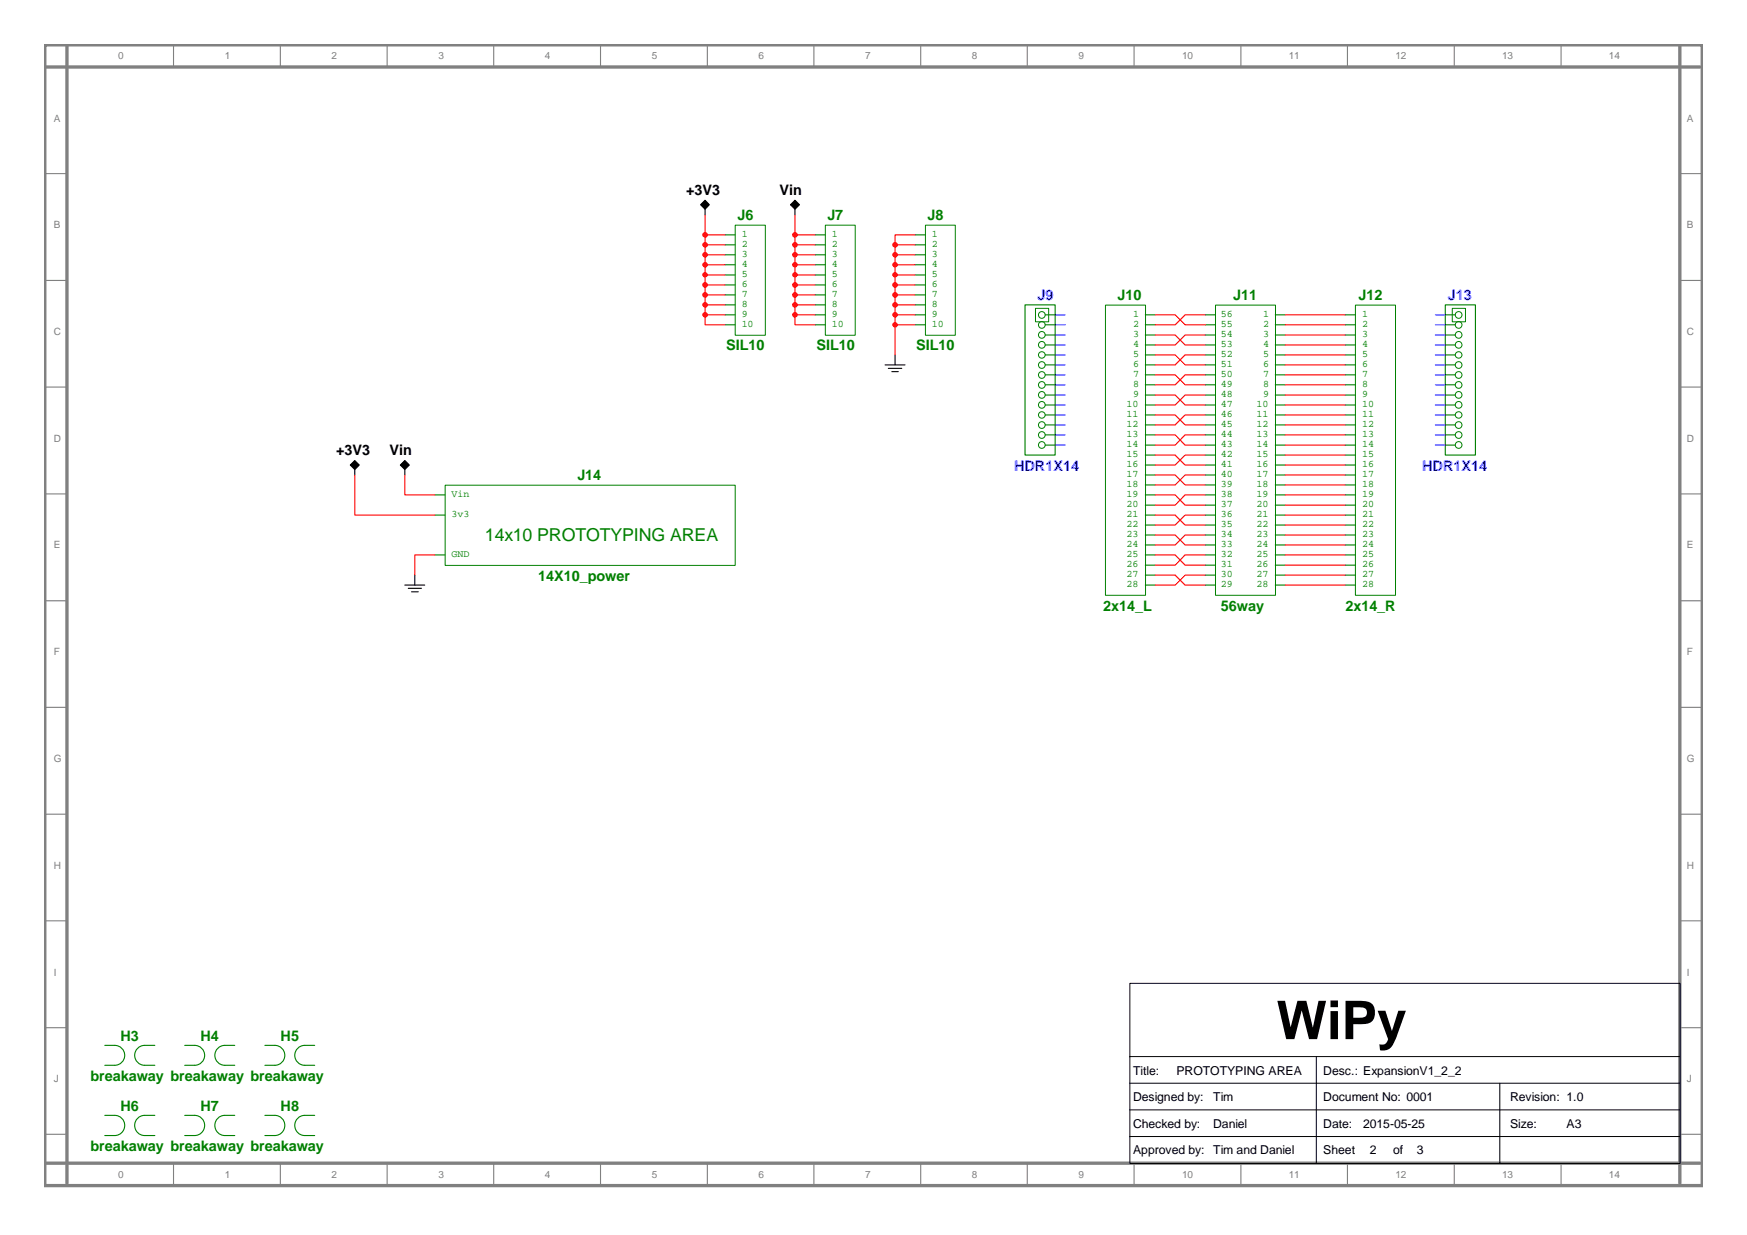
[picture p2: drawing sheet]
<svg xmlns="http://www.w3.org/2000/svg" width="297mm" height="210mm" viewBox="0 0 297 210" stroke-linecap="round" stroke-linejoin="round" font-family="sans-serif">
<path d="M7.6 7.6h281.8v193.9h-281.8zM7.6 11.4h281.4M11.4 7.6v193.5M285.6 7.6v193.5M7.6 197.7h281.4" fill="none" stroke="#808080" stroke-width=".57"/>
<g fill="none" stroke="#808080" stroke-width=".19">
<path d="M29.5 7.6v3.8M47.7 7.6v3.8M65.8 7.6v3.8M83.9 7.6v3.8M102.1 7.6v3.8M120.3 7.6v3.8M138.4 7.6v3.8M156.5 7.6v3.8M174.7 7.6v3.8M192.8 7.6v3.8M211 7.6v3.8M229.1 7.6v3.8"/>
<path d="M247.3 7.6v3.8M265.4 7.6v3.8M7.6 29.5h3.8M285.6 29.5h3.8M7.6 47.7h3.8M285.6 47.7h3.8M7.6 65.8h3.8M285.6 65.8h3.8M7.6 83.9h3.8M285.6 83.9h3.8M7.6 102.1h3.8M285.6 102.1h3.8"/>
<path d="M7.6 120.2h3.8M7.6 138.4h3.8M285.6 120.2h3.8M285.6 138.4h3.8M7.6 156.5h3.8M285.6 156.5h3.8M7.6 174.7h3.8M285.6 174.7h3.8M7.6 192.8h3.8M29.5 197.7v3.8M47.7 197.7v3.8M65.8 197.7v3.8"/>
<path d="M83.9 197.7v3.8M102.1 197.7v3.8M120.3 197.7v3.8M138.4 197.7v3.8M156.5 197.7v3.8M174.7 197.7v3.8M192.8 197.7v3.8M211 197.7v3.8M229.1 197.7v3.8M247.3 197.7v3.8M265.4 197.7v3.8M285.6 192.8h3.8"/>
</g>
<g fill="#000">
<path d="M119.1 34.8l.8-.8 .7 .8-.7 .8z" fill-rule="evenodd"/>
<path d="M134.4 34.8l.8-.8 .7 .8-.7 .8z" fill-rule="evenodd"/>
<path d="M59.6 79l.7-.7 .8 .7-.8 .8z" fill-rule="evenodd"/>
<path d="M68.1 79l.7-.7 .8 .7-.8 .8z" fill-rule="evenodd"/>
</g>
<g fill="none" stroke="#000" stroke-width=".19">
<path d="M119.1 34.8l.8-.8 .7 .8-.7 .8zM119.3 34.8l.6-.6 .5 .6-.5 .6zM119.9 35.6v.9M134.4 34.8l.8-.8 .7 .8-.7 .8zM134.6 34.8l.6-.6 .6 .6-.6 .6zM135.2 35.6v.9M59.6 79l.7-.7 .8 .7-.8 .8zM59.8 79l.5-.5 .6 .5-.6 .6zM60.3 79.8v.9M68.1 79l.7-.7 .8 .7-.8 .8zM68.3 79l.5-.5 .6 .5-.6 .6zM68.8 79.8v.9"/>
<path d="M68.8 99.4h3.4M69.4 100h2.3M70.5 97.7v1.7M70 100.6h1.1"/>
</g>
<path d="M119.7 34.8l.2-.2 .2 .2-.2 .2zM135 34.8l.2-.2 .2 .2-.2 .2zM60.3 78.8l.2 .2-.2 .2-.1-.2zM68.8 78.8l.2 .2-.2 .2-.1-.2z" fill="none" stroke="#000" stroke-width=".17"/>
<path d="M125 38.3h5.1v18.7h-5.1zM140.3 38.3h5.1v18.7h-5.1zM157.3 38.3h5.1v18.7h-5.1z" fill="none" stroke="#008000" stroke-width=".17"/>
<g fill="none" stroke="#008000" stroke-width=".19">
<path d="M123.3 39.9h1.7M138.6 39.9h1.7M155.6 39.9h1.7M123.3 41.6h1.7M123.3 43.3h1.7M123.3 45h1.7M123.3 46.7h1.7M123.3 48.4h1.7M123.3 50.1h1.7M123.3 51.8h1.7M123.3 53.5h1.7M123.3 55.2h1.7"/>
<path d="M138.6 41.6h1.7M138.6 43.3h1.7M138.6 45h1.7M138.6 46.7h1.7M138.6 48.4h1.7M138.6 50.1h1.7M138.6 51.8h1.7M138.6 53.5h1.7M138.6 55.2h1.7M155.6 41.6h1.7M155.6 43.3h1.7M155.6 45h1.7"/>
<path d="M155.6 46.7h1.7M155.6 48.4h1.7M155.6 50.1h1.7M155.6 51.8h1.7M155.6 53.5h1.7M155.6 55.2h1.7"/>
</g>
<circle cx="135.2" cy="53.5" r=".38" fill="#f00"/>
<circle cx="135.2" cy="53.5" r=".38" fill="none" stroke="#f00" stroke-width=".19"/>
<circle cx="135.2" cy="51.8" r=".38" fill="#f00"/>
<circle cx="135.2" cy="51.8" r=".38" fill="none" stroke="#f00" stroke-width=".19"/>
<circle cx="135.2" cy="50.1" r=".38" fill="#f00"/>
<circle cx="135.2" cy="50.1" r=".38" fill="none" stroke="#f00" stroke-width=".19"/>
<circle cx="135.2" cy="48.4" r=".38" fill="#f00"/>
<circle cx="135.2" cy="48.4" r=".38" fill="none" stroke="#f00" stroke-width=".19"/>
<circle cx="135.2" cy="46.7" r=".37" fill="#f00"/>
<circle cx="135.2" cy="46.7" r=".37" fill="none" stroke="#f00" stroke-width=".19"/>
<circle cx="135.2" cy="45" r=".38" fill="#f00"/>
<circle cx="135.2" cy="45" r=".38" fill="none" stroke="#f00" stroke-width=".19"/>
<circle cx="135.2" cy="43.3" r=".38" fill="#f00"/>
<circle cx="135.2" cy="43.3" r=".38" fill="none" stroke="#f00" stroke-width=".19"/>
<circle cx="135.2" cy="41.6" r=".38" fill="#f00"/>
<circle cx="135.2" cy="41.6" r=".38" fill="none" stroke="#f00" stroke-width=".19"/>
<circle cx="135.2" cy="39.9" r=".38" fill="#f00"/>
<circle cx="135.2" cy="39.9" r=".38" fill="none" stroke="#f00" stroke-width=".19"/>
<circle cx="119.9" cy="39.9" r=".38" fill="#f00"/>
<circle cx="119.9" cy="39.9" r=".38" fill="none" stroke="#f00" stroke-width=".19"/>
<circle cx="119.9" cy="41.6" r=".38" fill="#f00"/>
<circle cx="119.9" cy="41.6" r=".38" fill="none" stroke="#f00" stroke-width=".19"/>
<circle cx="119.9" cy="43.3" r=".38" fill="#f00"/>
<circle cx="119.9" cy="43.3" r=".38" fill="none" stroke="#f00" stroke-width=".19"/>
<circle cx="119.9" cy="45" r=".38" fill="#f00"/>
<circle cx="119.9" cy="45" r=".38" fill="none" stroke="#f00" stroke-width=".19"/>
<circle cx="119.9" cy="46.7" r=".37" fill="#f00"/>
<circle cx="119.9" cy="46.7" r=".37" fill="none" stroke="#f00" stroke-width=".19"/>
<circle cx="119.9" cy="48.4" r=".38" fill="#f00"/>
<circle cx="119.9" cy="48.4" r=".38" fill="none" stroke="#f00" stroke-width=".19"/>
<circle cx="119.9" cy="50.1" r=".38" fill="#f00"/>
<circle cx="119.9" cy="50.1" r=".38" fill="none" stroke="#f00" stroke-width=".19"/>
<circle cx="119.9" cy="51.8" r=".38" fill="#f00"/>
<circle cx="119.9" cy="51.8" r=".38" fill="none" stroke="#f00" stroke-width=".19"/>
<circle cx="119.9" cy="53.5" r=".38" fill="#f00"/>
<circle cx="119.9" cy="53.5" r=".38" fill="none" stroke="#f00" stroke-width=".19"/>
<path d="M150.5 62h3.4M151 62.6h2.3M151.6 63.2h1.1M152.2 60.3v1.7" fill="none" stroke="#000" stroke-width=".19"/>
<circle cx="152.2" cy="55.2" r=".37" fill="#f00"/>
<circle cx="152.2" cy="55.2" r=".37" fill="none" stroke="#f00" stroke-width=".19"/>
<circle cx="152.2" cy="53.5" r=".38" fill="#f00"/>
<circle cx="152.2" cy="53.5" r=".38" fill="none" stroke="#f00" stroke-width=".19"/>
<circle cx="152.2" cy="51.8" r=".38" fill="#f00"/>
<circle cx="152.2" cy="51.8" r=".38" fill="none" stroke="#f00" stroke-width=".19"/>
<circle cx="152.2" cy="50.1" r=".38" fill="#f00"/>
<circle cx="152.2" cy="50.1" r=".38" fill="none" stroke="#f00" stroke-width=".19"/>
<circle cx="152.2" cy="48.4" r=".38" fill="#f00"/>
<circle cx="152.2" cy="48.4" r=".38" fill="none" stroke="#f00" stroke-width=".19"/>
<circle cx="152.2" cy="46.7" r=".37" fill="#f00"/>
<circle cx="152.2" cy="46.7" r=".37" fill="none" stroke="#f00" stroke-width=".19"/>
<circle cx="152.2" cy="45" r=".38" fill="#f00"/>
<circle cx="152.2" cy="45" r=".38" fill="none" stroke="#f00" stroke-width=".19"/>
<circle cx="152.2" cy="43.3" r=".38" fill="#f00"/>
<circle cx="152.2" cy="43.3" r=".38" fill="none" stroke="#f00" stroke-width=".19"/>
<circle cx="152.2" cy="41.6" r=".38" fill="#f00"/>
<g fill="none" stroke="#f00" stroke-width=".19">
<path d="M119.9 39.9h3.4M119.9 36.5v17M135.2 36.5v17M135.2 39.9h3.4M155.6 39.9h-3.4v1.7M119.9 53.5v1.7h3.4M119.9 53.5h3.4M119.9 51.8h3.4M119.9 50.1h3.4M119.9 48.4h3.4M119.9 46.7h3.4M119.9 45h3.4"/>
<path d="M119.9 43.3h3.4M119.9 41.6h3.4M135.2 53.5v1.7h3.4M135.2 53.5h3.4M135.2 51.8h3.4M135.2 50.1h3.4M135.2 48.4h3.4M135.2 46.7h3.4M135.2 45h3.4M135.2 43.3h3.4M135.2 41.6h3.4M152.2 53.5h3.4"/>
<path d="M152.2 51.8h3.4M152.2 50.1h3.4M152.2 48.4h3.4M152.2 46.7h3.4M152.2 45h3.4M152.2 43.3h3.4M152.2 41.6h3.4M152.2 41.6v18.7M152.2 55.2h3.4M196.4 56.9h3.4l1.7 1.7h3.4M196.4 53.5h3.4l1.7 1.7h3.4M204.9 56.9h-3.4l-1.7 1.7h-3.4"/>
<path d="M204.9 53.5h-3.4l-1.7 1.7h-3.4M218.5 53.5h10.2M218.5 55.2h10.2M218.5 56.9h10.2M218.5 58.6h10.2M196.4 77.3h3.4l1.7 1.7h3.4M196.4 73.9h3.4l1.7 1.7h3.4M196.4 70.5h3.4l1.7 1.7h3.4M196.4 67.1h3.4l1.7 1.7h3.4M196.4 63.7h3.4l1.7 1.7h3.4M196.4 60.3h3.4l1.7 1.7h3.4M204.9 77.3h-3.4l-1.7 1.7h-3.4"/>
<path d="M204.9 73.9h-3.4l-1.7 1.7h-3.4M204.9 70.5h-3.4l-1.7 1.7h-3.4M204.9 67.1h-3.4l-1.7 1.7h-3.4M204.9 63.7h-3.4l-1.7 1.7h-3.4M204.9 60.3h-3.4l-1.7 1.7h-3.4M218.5 60.3h10.2M218.5 62h10.2M218.5 63.7h10.2M218.5 65.4h10.2M218.5 67.1h10.2M218.5 68.8h10.2M218.5 70.5h10.2"/>
<path d="M218.5 72.2h10.2M218.5 73.9h10.2M218.5 75.6h10.2M218.5 77.3h10.2M218.5 79h10.2M60.3 80.7v6.8h13.7M68.8 80.7v3.4h5.2M74 94.3h-3.5v3.4M196.4 97.7h3.4l1.7 1.7h3.4M196.4 94.3h3.4l1.7 1.8h3.4M196.4 90.9h3.4l1.7 1.7h3.4M196.4 87.5h3.4l1.7 1.7h3.4"/>
<path d="M196.4 84.1h3.4l1.7 1.8h3.4M196.4 80.7h3.4l1.7 1.7h3.4M204.9 97.7h-3.4l-1.7 1.7h-3.4M204.9 94.3h-3.4l-1.7 1.8h-3.4M204.9 90.9h-3.4l-1.7 1.7h-3.4M204.9 87.5h-3.4l-1.7 1.7h-3.4M204.9 84.1h-3.4l-1.7 1.8h-3.4M204.9 80.7h-3.4l-1.7 1.7h-3.4M218.5 80.7h10.2M218.5 82.4h10.2M218.5 84.1h10.2M218.5 85.9h10.2"/>
<path d="M218.5 87.5h10.2M218.5 89.2h10.2M218.5 90.9h10.2M218.5 92.6h10.2M218.5 94.3h10.2M218.5 96.1h10.2M218.5 97.7h10.2M218.5 99.4h10.2"/>
<circle cx="152.2" cy="41.6" r=".38"/>
</g>
<g fill="none" stroke="#008000" stroke-width=".17">
<path d="M176.1 52.4h2.2v2.3h-2.2zM188 51.9h6.8v49.3h-6.8zM206.7 51.9h10.2v49.3h-10.2zM230.5 51.9h6.8v49.3h-6.8zM246.9 52.4h2.3v2.3h-2.3zM75.7 82.5h49.3v13.6h-49.3z"/>
<circle cx="177.1" cy="55.2" r=".57"/>
<circle cx="177.1" cy="53.5" r=".57"/>
<circle cx="177.1" cy="58.6" r=".57"/>
<circle cx="177.1" cy="56.9" r=".57"/>
<circle cx="248" cy="56.9" r=".57"/>
<circle cx="248" cy="58.6" r=".57"/>
<circle cx="248" cy="55.2" r=".57"/>
<circle cx="248" cy="53.5" r=".57"/>
<circle cx="177.1" cy="72.2" r=".57"/>
<circle cx="177.1" cy="63.7" r=".57"/>
<circle cx="177.1" cy="62" r=".57"/>
<circle cx="177.1" cy="73.9" r=".57"/>
<circle cx="177.1" cy="75.6" r=".57"/>
<circle cx="177.1" cy="68.8" r=".57"/>
<circle cx="177.1" cy="67.1" r=".57"/>
<circle cx="177.1" cy="65.4" r=".57"/>
<circle cx="177.1" cy="60.3" r=".56"/>
<circle cx="177.1" cy="70.5" r=".56"/>
<circle cx="248" cy="75.6" r=".57"/>
<circle cx="248" cy="68.8" r=".57"/>
<circle cx="248" cy="67.1" r=".57"/>
<circle cx="248" cy="73.9" r=".57"/>
<circle cx="248" cy="63.7" r=".57"/>
<circle cx="248" cy="72.2" r=".57"/>
<circle cx="248" cy="62" r=".57"/>
<circle cx="248" cy="65.4" r=".57"/>
<circle cx="248" cy="60.3" r=".56"/>
<circle cx="248" cy="70.5" r=".56"/>
</g>
<g fill="none" stroke="#008000" stroke-width=".19">
<path d="M174.3 51.8h5.1v25.5h-5.1zM177.7 53.5h1.7M177.7 55.2h1.7M177.7 56.9h1.7M177.7 58.6h1.7M194.7 53.5h1.7M194.7 55.2h1.7M194.7 56.9h1.7M194.7 58.6h1.7M204.9 53.5h1.7M204.9 55.2h1.7M204.9 56.9h1.7"/>
<path d="M204.9 58.6h1.7M216.8 53.5h1.7M216.8 55.2h1.7M216.8 56.9h1.7M216.8 58.6h1.7M228.7 53.5h1.8M228.7 55.2h1.8M228.7 56.9h1.8M228.7 58.6h1.8M245.7 51.8h5.2v25.5h-5.2zM245.7 53.5h1.7M245.7 55.2h1.7"/>
<path d="M245.7 56.9h1.7M245.7 58.6h1.7M177.7 60.3h1.7M177.7 62h1.7M177.7 63.7h1.7M177.7 65.4h1.7M177.7 67.1h1.7M177.7 68.8h1.7M177.7 70.5h1.7M177.7 72.2h1.7M177.7 73.9h1.7M177.7 75.6h1.7"/>
<path d="M194.7 60.3h1.7M194.7 62h1.7M194.7 63.7h1.7M194.7 65.4h1.7M194.7 67.1h1.7M194.7 68.8h1.7M194.7 70.5h1.7M194.7 72.2h1.7M194.7 73.9h1.7M194.7 75.6h1.7M194.7 77.3h1.7M194.7 79h1.7"/>
<path d="M204.9 60.3h1.7M204.9 62h1.7M204.9 63.7h1.7M204.9 65.4h1.7M204.9 67.1h1.7M204.9 68.8h1.7M204.9 70.5h1.7M204.9 72.2h1.7M204.9 73.9h1.7M204.9 75.6h1.7M204.9 77.3h1.7M204.9 79h1.7"/>
<path d="M216.8 60.3h1.7M216.8 62h1.7M216.8 63.7h1.7M216.8 65.4h1.7M216.8 67.1h1.7M216.8 68.8h1.7M216.8 70.5h1.7M216.8 72.2h1.7M216.8 73.9h1.7M216.8 75.6h1.7M216.8 77.3h1.7M216.8 79h1.7"/>
<path d="M228.7 60.3h1.8M228.7 62h1.8M228.7 63.7h1.8M228.7 65.4h1.8M228.7 67.1h1.8M228.7 68.8h1.8M228.7 70.5h1.8M228.7 72.2h1.8M228.7 73.9h1.8M228.7 75.6h1.8M228.7 77.3h1.8M228.7 79h1.8"/>
<path d="M245.7 60.3h1.7M245.7 62h1.7M245.7 63.7h1.7M245.7 65.4h1.7M245.7 67.1h1.7M245.7 68.8h1.7M245.7 70.5h1.7M245.7 72.2h1.7M245.7 73.9h1.7M245.7 75.6h1.7M74 84.1h1.6M74 87.5h1.6"/>
<path d="M74 94.3h1.6M194.7 80.7h1.7M194.7 82.4h1.7M194.7 84.1h1.7M194.7 85.9h1.7M194.7 87.5h1.7M194.7 89.2h1.7M194.7 90.9h1.7M194.7 92.6h1.7M194.7 94.3h1.7M194.7 96.1h1.7M194.7 97.7h1.7"/>
<path d="M194.7 99.4h1.7M204.9 80.7h1.7M204.9 82.4h1.7M204.9 84.1h1.7M204.9 85.9h1.7M204.9 87.5h1.7M204.9 89.2h1.7M204.9 90.9h1.7M204.9 92.6h1.7M204.9 94.3h1.7M204.9 96.1h1.7M204.9 97.7h1.7"/>
<path d="M204.9 99.4h1.7M216.8 80.7h1.7M216.8 82.4h1.7M216.8 84.1h1.7M216.8 85.9h1.7M216.8 87.5h1.7M216.8 89.2h1.7M216.8 90.9h1.7M216.8 92.6h1.7M216.8 94.3h1.7M216.8 96.1h1.7M216.8 97.7h1.7"/>
<path d="M216.8 99.4h1.7M228.7 80.7h1.8M228.7 82.4h1.8M228.7 84.1h1.8M228.7 85.9h1.8M228.7 87.5h1.8M228.7 89.2h1.8M228.7 90.9h1.8M228.7 92.6h1.8M228.7 94.3h1.8M228.7 96.1h1.8M228.7 97.7h1.8"/>
<path d="M228.7 99.4h1.8M17.8 177.7a3.1 3.1 0 0 1 2.9 .5 1.69 1.69 0 0 1 .4 1.8 1.69 1.69 0 0 1-1.6 1.1h-1.7M26.3 177.7a3.1 3.1 0 0 0-2.9 .5 1.69 1.69 0 0 0-.4 1.8 1.69 1.69 0 0 0 1.6 1.1h1.7M31.4 177.7a3.1 3.1 0 0 1 2.9 .5 1.69 1.69 0 0 1 .4 1.8 1.69 1.69 0 0 1-1.6 1.1h-1.7M39.9 177.7a3.1 3.1 0 0 0-2.9 .5 1.69 1.69 0 0 0-.3 1.8 1.69 1.69 0 0 0 1.5 1.1h1.7M45 177.7a3.1 3.1 0 0 1 2.9 .5 1.69 1.69 0 0 1 .4 1.8 1.69 1.69 0 0 1-1.6 1.1h-1.7M53.5 177.7a3.1 3.1 0 0 0-2.9 .5 1.69 1.69 0 0 0-.4 1.8 1.69 1.69 0 0 0 1.6 1.1h1.7M17.8 189.6a3.1 3.1 0 0 1 2.9 .5 1.72 1.72 0 0 1 .4 1.8 1.72 1.72 0 0 1-1.6 1.1h-1.7M26.3 189.6a3.1 3.1 0 0 0-2.9 .5 1.72 1.72 0 0 0-.4 1.8 1.72 1.72 0 0 0 1.6 1.1h1.7M31.4 189.6a3.1 3.1 0 0 1 2.9 .5 1.72 1.72 0 0 1 .4 1.8 1.72 1.72 0 0 1-1.6 1.1h-1.7M39.9 189.6a3.1 3.1 0 0 0-2.9 .5 1.72 1.72 0 0 0-.3 1.8 1.72 1.72 0 0 0 1.5 1.1h1.7M45 189.6a3.1 3.1 0 0 1 2.9 .5 1.72 1.72 0 0 1 .4 1.8 1.72 1.72 0 0 1-1.6 1.1h-1.7"/>
<path d="M53.5 189.6a3.1 3.1 0 0 0-2.9 .5 1.72 1.72 0 0 0-.4 1.8 1.72 1.72 0 0 0 1.6 1.1h1.7"/>
</g>
<g fill="none" stroke="#00f" stroke-width=".19">
<path d="M179.4 53.5h1.7M179.4 55.2h1.7M179.4 56.9h1.7M179.4 58.6h1.7M244 53.5h1.7M244 55.2h1.7M244 56.9h1.7M244 58.6h1.7M179.4 67.1h1.7M179.4 65.4h1.7M179.4 63.7h1.7M179.4 60.3h1.7"/>
<path d="M179.4 62h1.7M179.4 68.8h1.7M179.4 70.5h1.7M179.4 72.2h1.7M179.4 73.9h1.7M179.4 75.6h1.7M244 67.1h1.7M244 65.4h1.7M244 63.7h1.7M244 60.3h1.7M244 62h1.7M244 68.8h1.7"/>
<path d="M244 70.5h1.7M244 72.2h1.7M244 73.9h1.7M244 75.6h1.7"/>
</g>
<path d="M192.1 179.6h93.5M192.1 167.1h93.6v30.6h-93.6zM223.8 179.6v18.1M192.1 184.1h93.5M192.1 188.6h93.5M192.1 193.2h93.5M255 184.1v13.6" fill="none" stroke="#000" stroke-width=".17"/>
<text font-size="9.1" x="217" y="176.6">WiPy</text>
<text font-size="3" fill="#008000" x="82.5" y="91.9">14x10 PROTOTYPING AREA</text>
<g font-size="2.5">
<text x="116.7" y="33.1">+3V3</text>
<text x="132.5" y="33.1">Vin</text>
<text x="57.1" y="77.3">+3V3</text>
<text x="66.2" y="77.3">Vin</text>
</g>
<g font-size="2.5" fill="#008000">
<text x="125.4" y="37.5">J6</text>
<text x="140.7" y="37.5">J7</text>
<text x="157.7" y="37.5">J8</text>
<text x="190" y="51.1">J10</text>
<text x="209.7" y="51.1">J11</text>
<text x="231" y="51.1">J12</text>
<text x="123.5" y="59.6">SIL10</text>
<text x="138.8" y="59.6">SIL10</text>
<text x="155.8" y="59.6">SIL10</text>
<text x="98.2" y="81.7">J14</text>
<text x="91.5" y="98.7">14X10_power</text>
<text x="187.6" y="103.8">2x14_L</text>
<text x="207.6" y="103.8">56way</text>
<text x="228.8" y="103.8">2x14_R</text>
<text x="20.5" y="176.9">H3</text>
<text x="34.1" y="176.9">H4</text>
<text x="47.7" y="176.9">H5</text>
<text x="15.4" y="183.7">breakaway breakaway breakaway</text>
<text x="20.5" y="188.8">H6</text>
<text x="34.1" y="188.8">H7</text>
<text x="47.7" y="188.8">H8</text>
<text x="15.4" y="195.6">breakaway breakaway breakaway</text>
</g>
<g font-size="2.5" fill="#00f">
<text x="176.4" y="51.1">J9</text>
<text x="246.2" y="51.1">J13</text>
<text x="172.4" y="80">HDR1X14</text>
<text x="241.8" y="80">HDR1X14</text>
</g>
<g font-size="2.1">
<text x="192.7" y="182.6">Title:</text>
<text x="200" y="182.6">PROTOTYPING AREA</text>
<text x="225" y="182.6">Desc.: ExpansionV1_2_2</text>
<text x="192.7" y="187.2">Designed by:</text>
<text x="192.7" y="191.7">Checked by:</text>
<text x="206.3" y="187.2">Tim</text>
<text x="206.3" y="191.7">Daniel</text>
<text x="225" y="187.2">Document No: 0001</text>
<text x="225" y="191.7">Date:</text>
<text x="231.8" y="191.7">2015-05-25</text>
<text x="256.7" y="187.2">Revision: 1.0</text>
<text x="256.7" y="191.7">Size:</text>
<text x="266.4" y="191.7">A3</text>
<text x="192.7" y="196.2">Approved by:</text>
<text x="206.3" y="196.2">Tim and Daniel</text>
<text x="225" y="196.2">Sheet</text>
<text x="232.9" y="196.2">2</text>
<text x="236.9" y="196.2">of</text>
<text x="240.9" y="196.2">3</text>
</g>
<g font-size="1.7" fill="#808080">
<text x="20.1" y="10.1">0</text>
<text x="38.2" y="10.1">1</text>
<text x="56.4" y="10.1">2</text>
<text x="74.5" y="10.1">3</text>
<text x="92.7" y="10.1">4</text>
<text x="110.8" y="10.1">5</text>
<text x="128.9" y="10.1">6</text>
<text x="147.1" y="10.1">7</text>
<text x="165.3" y="10.1">8</text>
<text x="183.4" y="10.1">9</text>
<text x="201" y="10.1">10</text>
<text x="219.1" y="10.1">11</text>
<text x="237.3" y="10.1">12</text>
<text x="255.4" y="10.1">13</text>
<text x="273.6" y="10.1">14</text>
<text x="9.1" y="20.7">A</text>
<text x="286.8" y="20.7">A</text>
<text x="9.1" y="38.8">B</text>
<text x="286.8" y="38.8">B</text>
<text x="9.1" y="56.9">C</text>
<text x="286.8" y="56.9">C</text>
<text x="9.1" y="75.1">D</text>
<text x="286.8" y="75.1">D</text>
<text x="9.1" y="93.2">E</text>
<text x="286.8" y="93.2">E</text>
<text x="9.1" y="111.4">F</text>
<text x="286.8" y="111.4">F</text>
<text x="9.1" y="129.5">G</text>
<text x="286.8" y="129.5">G</text>
<text x="9.1" y="147.7">H</text>
<text x="286.8" y="147.7">H</text>
<text x="9.1" y="165.8">I</text>
<text x="286.8" y="165.8">I</text>
<text x="9.1" y="183.9">J</text>
<text x="286.8" y="183.9">J</text>
<text x="20.1" y="200.2">0</text>
<text x="38.2" y="200.2">1</text>
<text x="56.4" y="200.2">2</text>
<text x="74.5" y="200.2">3</text>
<text x="92.7" y="200.2">4</text>
<text x="110.8" y="200.2">5</text>
<text x="128.9" y="200.2">6</text>
<text x="147.1" y="200.2">7</text>
<text x="165.3" y="200.2">8</text>
<text x="183.4" y="200.2">9</text>
<text x="201" y="200.2">10</text>
<text x="219.1" y="200.2">11</text>
<text x="237.3" y="200.2">12</text>
<text x="255.4" y="200.2">13</text>
<text x="273.6" y="200.2">14</text>
</g>
<g font-size="1.7" fill="#008000">
<text x="126.1" y="40.3">1</text>
<text x="126.1" y="42">2</text>
<text x="141.4" y="40.3">1</text>
<text x="141.4" y="42">2</text>
<text x="158.5" y="40.3">1</text>
<text x="158.5" y="42">2</text>
<text x="126.1" y="43.7">3</text>
<text x="126.1" y="45.4">4</text>
<text x="126.1" y="47.1">5</text>
<text x="141.4" y="43.7">3</text>
<text x="141.4" y="45.4">4</text>
<text x="141.4" y="47.1">5</text>
<text x="158.5" y="43.7">3</text>
<text x="158.5" y="45.4">4</text>
<text x="158.5" y="47.1">5</text>
<text x="126.1" y="48.8">6</text>
<text x="126.1" y="50.5">7</text>
<text x="126.1" y="52.2">8</text>
<text x="126.1" y="53.9">9</text>
<text x="141.4" y="48.8">6</text>
<text x="141.4" y="50.5">7</text>
<text x="141.4" y="52.2">8</text>
<text x="141.4" y="53.9">9</text>
<text x="158.5" y="48.8">6</text>
<text x="158.5" y="50.5">7</text>
<text x="158.5" y="52.2">8</text>
<text x="158.5" y="53.9">9</text>
<text x="192.7" y="53.9">1</text>
<text x="207.6" y="53.9">56</text>
<text x="214.8" y="53.9">1</text>
<text x="231.6" y="53.9">1</text>
<text x="126.1" y="55.6">10</text>
<text x="141.4" y="55.6">10</text>
<text x="158.5" y="55.6">10</text>
<text x="192.7" y="55.6">2</text>
<text x="192.7" y="57.3">3</text>
<text x="192.7" y="59">4</text>
<text x="207.6" y="59">53</text>
<text x="207.6" y="57.3">54</text>
<text x="207.6" y="55.6">55</text>
<text x="214.8" y="55.6">2</text>
<text x="214.8" y="57.3">3</text>
<text x="214.8" y="59">4</text>
<text x="231.6" y="55.6">2</text>
<text x="231.6" y="57.3">3</text>
<text x="231.6" y="59">4</text>
<text x="192.7" y="60.7">5</text>
<text x="192.7" y="62.4">6</text>
<text x="192.7" y="64.1">7</text>
<text x="192.7" y="65.8">8</text>
<text x="207.6" y="65.8">49</text>
<text x="207.6" y="64.1">50</text>
<text x="207.6" y="62.4">51</text>
<text x="207.6" y="60.7">52</text>
<text x="214.8" y="60.7">5</text>
<text x="214.8" y="62.4">6</text>
<text x="214.8" y="64.1">7</text>
<text x="214.8" y="65.8">8</text>
<text x="231.6" y="60.7">5</text>
<text x="231.6" y="62.4">6</text>
<text x="231.6" y="64.1">7</text>
<text x="231.6" y="65.8">8</text>
<text x="191.5" y="69.2">10</text>
<text x="191.5" y="70.9">11</text>
<text x="192.7" y="67.5">9</text>
<text x="207.6" y="70.9">46</text>
<text x="207.6" y="69.2">47</text>
<text x="207.6" y="67.5">48</text>
<text x="213.7" y="69.2">10</text>
<text x="213.7" y="70.9">11</text>
<text x="214.8" y="67.5">9</text>
<text x="231.6" y="67.5">9</text>
<text x="231.6" y="69.2">10</text>
<text x="231.6" y="70.9">11</text>
<text x="191.5" y="72.6">12</text>
<text x="191.5" y="74.3">13</text>
<text x="191.5" y="76">14</text>
<text x="191.5" y="77.7">15</text>
<text x="207.6" y="77.7">42</text>
<text x="207.6" y="76">43</text>
<text x="207.6" y="74.3">44</text>
<text x="207.6" y="72.6">45</text>
<text x="213.7" y="72.6">12</text>
<text x="213.7" y="74.3">13</text>
<text x="213.7" y="76">14</text>
<text x="213.7" y="77.7">15</text>
<text x="231.6" y="72.6">12</text>
<text x="231.6" y="74.3">13</text>
<text x="231.6" y="76">14</text>
<text x="231.6" y="77.7">15</text>
<text x="191.5" y="79.4">16</text>
<text x="191.5" y="81.1">17</text>
<text x="191.5" y="82.8">18</text>
<text x="207.6" y="82.8">39</text>
<text x="207.6" y="81.1">40</text>
<text x="207.6" y="79.4">41</text>
<text x="213.7" y="79.4">16</text>
<text x="213.7" y="81.1">17</text>
<text x="213.7" y="82.8">18</text>
<text x="231.6" y="79.4">16</text>
<text x="231.6" y="81.1">17</text>
<text x="231.6" y="82.8">18</text>
<text x="76.8" y="84.5">Vin</text>
<text x="76.8" y="87.9">3v3</text>
<text x="191.5" y="84.5">19</text>
<text x="191.5" y="86.2">20</text>
<text x="191.5" y="87.9">21</text>
<text x="191.5" y="89.6">22</text>
<text x="207.6" y="89.6">35</text>
<text x="207.6" y="87.9">36</text>
<text x="207.6" y="86.2">37</text>
<text x="207.6" y="84.5">38</text>
<text x="213.7" y="84.5">19</text>
<text x="213.7" y="86.2">20</text>
<text x="213.7" y="87.9">21</text>
<text x="213.7" y="89.6">22</text>
<text x="231.6" y="84.5">19</text>
<text x="231.6" y="86.2">20</text>
<text x="231.6" y="87.9">21</text>
<text x="231.6" y="89.6">22</text>
<text x="76.8" y="94.7">GND</text>
<text x="191.5" y="91.3">23</text>
<text x="191.5" y="93">24</text>
<text x="191.5" y="94.7">25</text>
<text x="207.6" y="94.7">32</text>
<text x="207.6" y="93">33</text>
<text x="207.6" y="91.3">34</text>
<text x="213.7" y="91.3">23</text>
<text x="213.7" y="93">24</text>
<text x="213.7" y="94.7">25</text>
<text x="231.6" y="91.3">23</text>
<text x="231.6" y="93">24</text>
<text x="231.6" y="94.7">25</text>
<text x="191.5" y="96.4">26</text>
<text x="191.5" y="98.1">27</text>
<text x="191.5" y="99.8">28</text>
<text x="207.6" y="99.8">29</text>
<text x="207.6" y="98.1">30</text>
<text x="207.6" y="96.4">31</text>
<text x="213.7" y="96.4">26</text>
<text x="213.7" y="98.1">27</text>
<text x="213.7" y="99.8">28</text>
<text x="231.6" y="96.4">26</text>
<text x="231.6" y="98.1">27</text>
<text x="231.6" y="99.8">28</text>
</g>
</svg>
